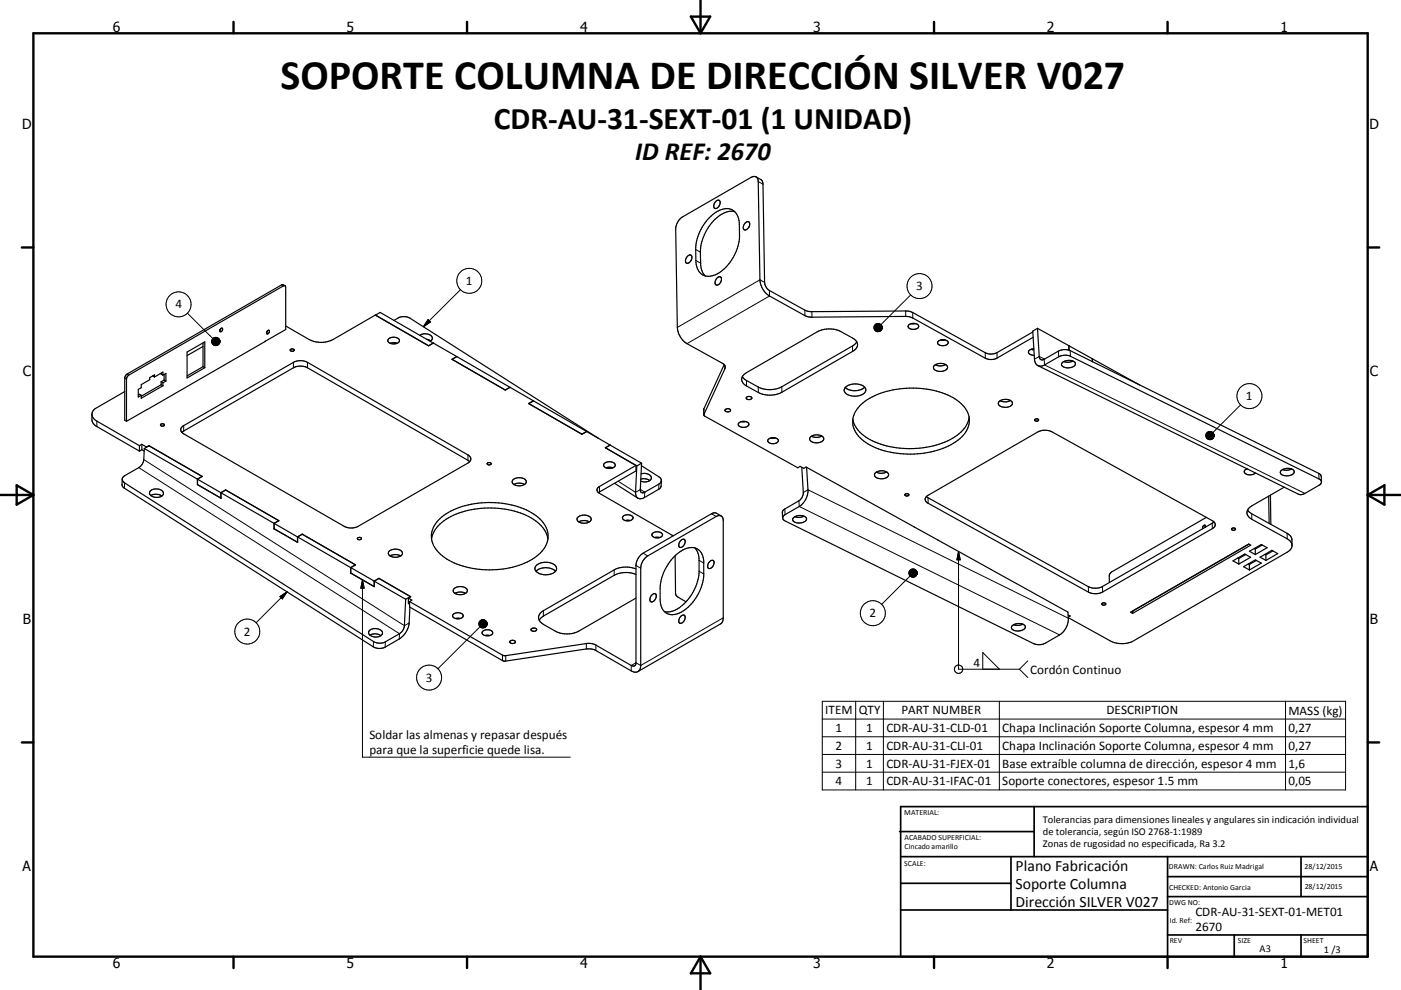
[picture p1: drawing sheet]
<svg xmlns="http://www.w3.org/2000/svg" width="420mm" height="297mm" viewBox="0 0 420 297" stroke-linecap="round" stroke-linejoin="round" font-family="sans-serif">
<g fill="none" stroke="#000" stroke-width=".36">
<path d="M226.7 53.1l1.7 1.1 .3 1.1 .5 29.4a3.2 3.2 0 0 0 1.5 2.5l11.6 6.2h30.4l.9 .4 21.8 12a3.9 3.9 0 0 0 3.5 0l10.8-6.2M226.7 53.1l-.7-.2-.8 .3-20.5 11.9a4.6 4.6 0 0 0-2.1 3.7l.5 29.4a6.3 6.3 0 0 0 2.9 4.9l10.6 5.9a1.26 1.26 0 0 1 .7 1.6l-6.3 13.7 .2 .5 28 15.5 .7-.4 1.1 .6 .7-.4 9.5 5.3M226.7 53.1l.5 .5 .1 .9 .5 29.5a6.2 6.2 0 0 0 2.9 4.8l11.6 6.3 29.3-.2 1.4 .3 22.4 12.3a4 4 0 0 0 3.5-.1l10.8-6.2M206.2 76.8a.75 .75 0 0 1 1-.2 .75 .75 0 0 1 .2 1.1 1.18 1.18 0 0 1-1.8 1 1.81 1.81 0 0 1 .6-1.9zM207.2 78.1v.1M212.7 65.3a6.2 6.2 0 0 1 6.9-2.3 4.8 4.8 0 0 1 2.1 4.3v3.3a13.7 13.7 0 0 1-7.7 12 3.8 3.8 0 0 1-5.3-3.8l-.1-3.9a14.3 14.3 0 0 1 4.1-9.6zM214.6 60.4a.74 .74 0 0 1 1.1-.3 .74 .74 0 0 1 .1 1.1 1.19 1.19 0 0 1-1.7 1.1 1.92 1.92 0 0 1 .5-1.9zM215.7 61.6l-.1 .2M220.3 63.5a7.5 7.5 0 0 0-6.9 3.3 14.6 14.6 0 0 0-3.4 8.8l.1 3.3a5.3 5.3 0 0 0 1.3 3.9M223.5 66.8a.75 .75 0 0 1 1.1-.2 .75 .75 0 0 1 .1 1.1 1.18 1.18 0 0 1-1.8 1 1.81 1.81 0 0 1 .6-1.9zM224.6 68.1l-.1 .1M66.2 98.6l.1-.1a.51 .51 0 0 1 .5 .5 .51 .51 0 0 1-.5 .5h-.3l-.1-.4"/>
<path d="M66.2 98.6l-.3 .5M80.2 99.2l.3-.1a.56 .56 0 0 1 .2 .7 .56 .56 0 0 1-.8 .2zM80.2 99.2l-.3 .6M85.4 85.7l-.6-.3-.4 .1-46.4 26.8-.6 1.1v12.7l.5 .3M85.7 97.8l7 4.1a7.9 7.9 0 0 0 7.1 0l12.7-7.4 16 9.2 1.4-.8M112.6 94.5l1.4-.8 45.9 26.5M118.1 96.1l1.3-.7a3.6 3.6 0 0 1 3.5 .1l56.6 36.1M214.8 83.6a.79 .79 0 0 1 1.1-.6 .79 .79 0 0 1 .3 1.2 1.27 1.27 0 0 1-1.6 1.2 1.6 1.6 0 0 1 .2-1.8zM216.1 84.6l-.1 .1M272.4 97.6a1.9 1.9 0 0 1 3 .4 1.93 1.93 0 0 1-3.2-.1zM274.5 97.1h-1.3M311.1 98.5l.5 8.4a.93 .93 0 0 0 .4 1 .93 .93 0 0 0 1.1-.1l4.2-2.5a4.2 4.2 0 0 1 3.5-.1l74.8 36.9 .5 .8 .1 1.7"/>
<path d="M311.1 98.5l-1.5 .8 .5 8.5a1.88 1.88 0 0 0 1 1.8 1.88 1.88 0 0 0 2.1-.1l4.5-2.6 1.7-.3 1.3 .2 74.8 36.9a.97 .97 0 0 1 .7 .9 .97 .97 0 0 1-.7 1l-4.6 2.6-.9 .2-.8-.2-78-38.5M311.1 98.5l9.4 5.2M37.4 117.5l-8.9 5.1a2.08 2.08 0 0 0-.9 2.1 2.08 2.08 0 0 0 1.4 1.6l12.8 7.4M41.5 118.5l.3-.2 .5 .3M45.8 112.8l.5 .3M45.8 112.8h.1M46.3 113.1v-.6l-1.4 .8v.6l-2.6 1.5v.9l-.8 .5v2.3l.8-.5M48.3 112v.2l.5 .4M48.3 114.5v.9M48.3 115.4l-6 3.5M48.3 115.4l.5 .3M48.3 114.5l.5 .3"/>
<path d="M48.8 112.6l.9-.6v2.3M48.8 112.6v-1l-2.5 1.5M48.8 114.8v.9M48.8 115.7l-6.5 3.8v-.9M49.2 112.3v1.7M49.2 114l.5 .3M49.2 114l-.9 .5M49.7 114.3l-.9 .5M56.1 105.6l5.3-3v7.7l-5.3 3.1zM60.9 103.9l-4.8 2.8M60.9 102.9v7.1M60.9 110l.5 .3"/>
<path d="M60.9 110l-4.8 2.8M79.5 102.5l6.2-3.6v-12.7l-.3-.5-.5 .1-46.4 26.8-.6 1.1v12.7M79.5 102.4l-35.4 20.5M87.1 104.9a.6 .6 0 0 1 .6-.3 .6 .6 0 0 1 .4 .6 .6 .6 0 0 1-.6 .2 .6 .6 0 0 1-.4-.5zM116.6 101.6a2.12 2.12 0 0 1 3.2 .6 2.03 2.03 0 0 1-3.5-.1zM117 103l.9-.2 1.1 .2M118.1 102.8l.5 .3M125.9 100.6a2.55 2.55 0 0 1 3.7 .9l-.2 .6-.4 .3M127.9 101.8l1.2 .5M129.9 102.9l-1.4 .8M136.9 107l-1.4 .8 15.9 9.2 1.5-.8M152.9 116.2h.1"/>
<path d="M217.1 109.4l-6.1 13.3v1.8M222.9 112.5l.9-.7 21.2-12.3a7.9 7.9 0 0 1 7.1 0l3.5 1.9a2.09 2.09 0 0 1 1.5 2 2.09 2.09 0 0 1-1.5 2l-21.2 12.3a7.9 7.9 0 0 1-7 .1l-3.6-2a2.01 2.01 0 0 1-.9-3.3zM223.8 119.2a.95 .95 0 0 1 1.6 .3 .96 .96 0 0 1-1.7-.2zM253.5 116.2a4.4 4.4 0 0 1 5.9 .2 1.64 1.64 0 0 1-1.5 2.2 3.6 3.6 0 0 1-4.8-1.5zM256.9 102.6l-1.3 1.2-21.2 12.2a7.9 7.9 0 0 1-7.1 .1l-3.8-2.1-.9-1M259.2 116.2a4.7 4.7 0 0 1-5.8 .1M280.1 109.7a2.84 2.84 0 0 1 4 .3 1.86 1.86 0 0 1-2.6 1.4 1.23 1.23 0 0 1-1.2-.4 1.23 1.23 0 0 1-.2-1.3zM281.2 102.5a2.04 2.04 0 0 1 3.1 .2 1.82 1.82 0 0 1-3.2 .1zM283.3 102h-1.3M283.5 109.4a3.3 3.3 0 0 1-3.1 0M309.1 104.8a.88 .88 0 0 0-.7 1.1 .88 .88 0 0 0 1.1 .6l.6 .1M309.1 104.8l.9 .2"/>
<path d="M310 104.6l-.9 .2M318.4 108.8a2.82 2.82 0 0 1 4 .2 2.06 2.06 0 0 1-2.7 1.3 1.06 1.06 0 0 1-1.1-.3 1.06 1.06 0 0 1-.2-1.2zM320.5 103.7v1.4v-1.4M320.5 103.7v.1M320.5 103.7l7 3.9M321.7 108.3a3.6 3.6 0 0 1-2.8 .2M327.5 107.6v.9M327.5 107.6h.1M327.5 107.6l14.2 7.9M27.6 124.3v1.6a2.49 2.49 0 0 0 1.4 2.1l12.8 7.3M41.8 133.7v1.6M42.5 133.3l-.7 .4"/>
<path d="M42.5 133.3l1.4 .8M42.5 134.9l.7 .4M42.5 134.9l-.7 .4M42.5 133.3v1.6M43.3 134.6l78.3 45.2M43.3 134.6l-.2 3.3a3.3 3.3 0 0 1-1.5 2.4l-4.2 2.4a1.17 1.17 0 0 0-.8 1.1 1.17 1.17 0 0 0 .8 1.1l74.6 47.6a3.8 3.8 0 0 0 3.5 .1l4.3-2.5a3.2 3.2 0 0 0 1.4-2.4l.4-7.9M43.9 134.1v.1M44.1 122.8v.1M44.1 122.8l-6.2 3.6M44.6 133.7l-.7 .4M44.6 133.7l16 9.2-1.4 .9M44.6 133.7v.1"/>
<path d="M44.7 133.7l-1.4 .9M48.2 127.3a.61 .61 0 0 1 .6-.2 .61 .61 0 0 1 .5 .5 .6 .6 0 0 1-.7 .3 .6 .6 0 0 1-.4-.6zM54.5 129.7l33.5-19.4a4.7 4.7 0 0 1 4.2 0l48.6 28.2M54.6 128l33.4-19.3a4.5 4.5 0 0 1 4.2 0l48.1 27.8a1.29 1.29 0 0 1 .9 1.2 1.29 1.29 0 0 1-.9 1.2l-32.9 19a4.5 4.5 0 0 1-4.2 0l-48.1-27.7a1.25 1.25 0 0 1-.5-2.2zM146.1 139a.6 .6 0 0 1 .7-.3 .6 .6 0 0 1 .4 .6 .59 .59 0 0 1-.7 .2 .59 .59 0 0 1-.4-.5zM158.5 121.1l1.5-.8 32.3 18.7M159.9 120.2l-1.4 .9 16 9.2 1.4-.8M159.9 120.2v.1M175.9 129.5l-1.5 .8M181.1 139.1a2.14 2.14 0 0 1 3.4 .5 2.02 2.02 0 0 1-3.5-.1zM182.9 133.6l-1.4 .7 9.4 5.5M182.9 133.5l-1.4 .8"/>
<path d="M190.9 139.8l-.4 7.9a1.62 1.62 0 0 0 .8 1.8 1.62 1.62 0 0 0 1.9-.2l4.5-2.7 .5-.8 .1-1.6M192.3 139l-.3 7.9a.8 .8 0 0 0 .3 .9 .8 .8 0 0 0 1-.1l4.3-2.5a1.17 1.17 0 0 0 .7-1.1 1.17 1.17 0 0 0-.7-1l-5.3-3.4M192.3 139l-1.4 .8M217.4 123a.94 .94 0 0 1 1.6 .2 .94 .94 0 0 1-1.6-.2zM221.5 127a2.05 2.05 0 0 1 3 .2 1.83 1.83 0 0 1-3.2 .1zM223.6 126.5h-1.4M230.3 131.9a1.82 1.82 0 0 1 3 .4 1.87 1.87 0 0 1-3.1-.1zM232.4 131.4h-1.3M242.9 131.1a2.86 2.86 0 0 1 4 .3 1.85 1.85 0 0 1-2.5 1.4 1.25 1.25 0 0 1-1.3-.3 1.25 1.25 0 0 1-.2-1.4zM246.4 130.8a3.4 3.4 0 0 1-3.1 .1M257.7 121.8a22.2 22.2 0 0 1 16.1-5.4 21 21 0 0 1 14.9 5.2 6.5 6.5 0 0 1-.9 10 25.9 25.9 0 0 1-20.8 4.1 14.7 14.7 0 0 1-10.7-6.5 6.3 6.3 0 0 1 1.4-7.4zM290.6 125.2a10.1 10.1 0 0 1-6.5 7.1 27.5 27.5 0 0 1-24.6-1.3 8.5 8.5 0 0 1-3.8-5.2"/>
<path d="M299.5 120.5a2.82 2.82 0 0 1 4 .2 1.82 1.82 0 0 1-2.5 1.5 1.23 1.23 0 0 1-1.3-.4 1.23 1.23 0 0 1-.2-1.3zM302.9 120.1a3.2 3.2 0 0 1-3 .1M310.2 125.9a.53 .53 0 0 1 .7-.3 .53 .53 0 0 1 .3 .6 .59 .59 0 0 1-.6 .2 .59 .59 0 0 1-.4-.5zM36.7 143.7l-.1 1.8 .7 1 74.6 47.6a3.7 3.7 0 0 0 3.6 .1l4.2-2.5a6.6 6.6 0 0 0 3-4.8l.2-4.8M45 147.4a2.66 2.66 0 0 1 4 .4 1.59 1.59 0 0 1-2.1 1.4 1.68 1.68 0 0 1-2-1.6zM45.2 148.7a3.1 3.1 0 0 1 3.3 .1M59.2 145.4l7 4.1v-1.7l1.5-.8 15.9 9.2M59.2 143.7v1.7M59.2 145.3v.1M60.6 142.9v.1M60.6 142.9l-1.4 .8M67.6 147l16 9.2"/>
<path d="M67.6 147l-1.4 .8v1.6M67.6 147h.1M82.1 158.6l7.1 4.1M82.1 158.6h.1M83.6 156.2l-1.5 .8v1.6M83.6 156.2h.1M83.6 156.2l-1.4 .8v1.7M131.4 156.1a22.5 22.5 0 0 1 17.1-5.3 19.7 19.7 0 0 1 14.3 5.9 6.6 6.6 0 0 1-1.3 9.7 24.7 24.7 0 0 1-19.9 4.1 16.6 16.6 0 0 1-11.3-6.4 6.4 6.4 0 0 1 1.1-8zM153.8 144a2.84 2.84 0 0 1 3.9 .3 1.83 1.83 0 0 1-2.5 1.4 1.26 1.26 0 0 1-1.3-.4 1.26 1.26 0 0 1-.1-1.3zM154.1 145.3a3.3 3.3 0 0 1 3.2 0M173.4 155a2.85 2.85 0 0 1 3.8 .5 1.83 1.83 0 0 1-2.5 1.5 1.26 1.26 0 0 1-1.3-.4 1.26 1.26 0 0 1-.2-1.4zM173.5 156.6a3.3 3.3 0 0 1 3.2 0"/>
<path d="M179.4 147.8l11.3-6.5v-1.7l-11 6.4a1.09 1.09 0 0 0-.7 1 1.09 1.09 0 0 0 .7 1l22.1 12.8M181.7 140.3l.9-.1 1.2 .1M184.2 145l7 4.5M186.7 155a2.02 2.02 0 0 1 3.1 .3 1.8 1.8 0 0 1-3.2 0zM187.4 156.2h1.5M192.1 143.7a3.2 3.2 0 0 1 2.7 .5M192.2 142.2a2.15 2.15 0 0 1 3.1 1.3 2.42 2.42 0 0 1-3.2 .9M216.2 154.8l-1.6-.9-1 .1-20.8 12a4.7 4.7 0 0 0-2.1 3.7v29.1a.86 .86 0 0 1-.4 1 .86 .86 0 0 1-1.1-.2l-10.5-6.1-1.8-.5-25.9 3.7-28.2-16.2M216.2 154.8l-.7-.1-.8 .2-20.5 11.9a4.6 4.6 0 0 0-2.1 3.7v29.1a1.73 1.73 0 0 1-.8 1.9 1.73 1.73 0 0 1-2.1-.2l-10.5-6.1-1.8-.5-25.9 3.6-28.2-16.2v-1.6M216.2 154.8l.5 .5 .1 .9v29.2l-.2 1.2-.6 .6-24.7 14.3M238 155.2a2.82 2.82 0 0 1 3.8 .3 2.22 2.22 0 0 1-3.1 1.3 .92 .92 0 0 1-1-.5 .92 .92 0 0 1 .3-1.1zM240.4 140.2l.4 7.6a2.99 2.99 0 0 1-1.3 2.4l-4.6 2.8-.4 .7 .1 1.7"/>
<path d="M241 154.8l-1.5 .4-1.2-.2M241.8 140.2l.4 6.7a5.8 5.8 0 0 1-2.6 5.1l-4.2 2.4a.99 .99 0 0 0-.7 .9 .99 .99 0 0 0 .7 1l74.5 36.8a4.1 4.1 0 0 0 3.5-.2l4.3-2.4a6 6 0 0 0 2.6-5l-.1-1.9M251.2 145.4l30 16.6M262.6 141.8a2.7 2.7 0 0 1 3.8 .6 2.52 2.52 0 0 1-3.7 .8 .84 .84 0 0 1-.1-1.4zM265.8 141.6a3.3 3.3 0 0 1-3.1 0M271.3 148.3a.6 .6 0 0 1 .7-.2 .6 .6 0 0 1 .4 .5 .6 .6 0 0 1-.6 .3 .6 .6 0 0 1-.5-.6zM277.7 149l48.6 27a4.8 4.8 0 0 0 4.2 0l33.4-19.4M277.8 148.9l33.3-19.3a4.8 4.8 0 0 1 4.3-.1l48.1 26.7a1.25 1.25 0 0 1 .8 1.2 1.25 1.25 0 0 1-.8 1.2l-32.9 19a4.8 4.8 0 0 1-4.3 .1l-48-26.7a1.19 1.19 0 0 1-.5-2.1zM361.4 158a.36 .36 0 0 0-.3-.5 .36 .36 0 0 0-.4 .3l-.1 .8M361.4 158l-.1 .2M361.4 158l-.2 .3M361.7 155.2l-28.4 16.4-.7 1.1v2.1"/>
<path d="M369.3 158.6a.53 .53 0 0 1 .6-.3 .53 .53 0 0 1 .4 .7 .59 .59 0 0 1-.7 .1 .59 .59 0 0 1-.3-.5zM373.8 140.7h.3M373.8 140.6a.85 .85 0 0 0-.8 .9 .85 .85 0 0 0 .9 .8 2.61 2.61 0 0 0 2.5-.4M374.1 153l1.2 1.1 10.6 5.9a2.49 2.49 0 0 1 1.4 2l.1 1.6M380.4 148.9l.1 8.1M380.9 148.6l.1 8.7M384 141.2a2.83 2.83 0 0 1 4 .2 2.07 2.07 0 0 1-2.7 1.3 1.05 1.05 0 0 1-1.1-.3 1.05 1.05 0 0 1-.2-1.2zM385 146.2l-9.7 5.6a2.11 2.11 0 0 0-1.5 2 2.11 2.11 0 0 0 1.5 2l10.6 5.8a2.12 2.12 0 0 1 1.5 2.1 2.12 2.12 0 0 1-1.5 2l-46.6 26.9a8.1 8.1 0 0 1-6.4-.3l-12.6-7M387 140.6l.2 .1M387.3 140.7l-.3 .1a3.5 3.5 0 0 1-2.5 .1M90.6 160.3l-1.4 .8v1.6M90.6 160.3l16 9.2"/>
<path d="M90.6 160.3h.1M105.1 171.9l7.1 4.1M105.2 171.9h-.1M106.6 169.4v.1M106.6 169.5l-1.4 .8v1.6M107.2 161.4a.62 .62 0 0 1 .7-.2 .62 .62 0 0 1 .4 .5 .61 .61 0 0 1-.7 .3 .61 .61 0 0 1-.4-.6zM112.2 176h.1M113.6 173.5l9.5 5.5-.7 .4M113.6 173.5l-1.4 .8v1.7M113.6 173.5v.1M116.8 165.3a2.69 2.69 0 0 1 3.9 .6 2.45 2.45 0 0 1-3.5 1 .94 .94 0 0 1-.7-.7 .94 .94 0 0 1 .3-.9zM117 166.8a3.3 3.3 0 0 1 3.1 0"/>
<path d="M122.4 179.4l1.1 .6-.7 .5M122.4 179.4v1.7l.4 .2M123 179.1l-1.4 .7M129.4 161.7a10.2 10.2 0 0 1 6.5-7.1 27.3 27.3 0 0 1 24 1.2 9 9 0 0 1 4.4 5.9M136.3 176.5a2.7 2.7 0 0 1 3.8 .6 2.49 2.49 0 0 1-3.7 .9 .87 .87 0 0 1-.1-1.5zM136.4 178a3.3 3.3 0 0 1 3.2 0M160.7 171.4a4.5 4.5 0 0 1 5.9 0M161 169.4a4.5 4.5 0 0 1 5.7 .6 1.67 1.67 0 0 1-1.5 2.2 3.6 3.6 0 0 1-4.8-1.6l.1-.5zM190.7 170.7a7.8 7.8 0 0 0-6.6 .3l-21.2 12.2a2.16 2.16 0 0 0-1.5 2.1 2.16 2.16 0 0 0 1.5 2l3.6 2a7.8 7.8 0 0 0 7 0l17.2-9.9M190.7 172.3a7.9 7.9 0 0 0-6.6 .3l-21.2 12.2-1.2 1.3M195.5 178.4a.74 .74 0 0 1 1.1-.2 .74 .74 0 0 1 .1 1.1 1.31 1.31 0 0 1-1.7 1.2 1.66 1.66 0 0 1 .5-2.1zM196.3 161.3h1.5"/>
<path d="M197.8 161.3a.85 .85 0 0 0 .8-1 .85 .85 0 0 0-1-.7 1.44 1.44 0 0 0-2.1 1l.8 .7M197.8 161.3h-1.5M202.4 166.7l.2 11.5 .5 .9 2.6 1.5M202.6 166.5a6 6 0 0 1 6.4-1.8 4.1 4.1 0 0 1 2 3.6v4.5a13.9 13.9 0 0 1-7.9 11.3 3.7 3.7 0 0 1-5.2-3.8v-3.8a14.6 14.6 0 0 1 4.7-10zM204.2 162.1a.73 .73 0 0 1 1-.2 .73 .73 0 0 1 .2 1 1.2 1.2 0 0 1-1.8 1.1 1.9 1.9 0 0 1 .6-1.9zM208.3 164.4a5.2 5.2 0 0 1 1.3 3.7v3.3a13.8 13.8 0 0 1-8.1 12l-1.4 .2-.9-.1M212.8 168.4a.73 .73 0 0 1 1.1-.2 .73 .73 0 0 1 .1 1.1 1.2 1.2 0 0 1-1.8 1 1.91 1.91 0 0 1 .6-1.9zM281.2 162l16 8.9M297.1 170.9l23 12.7M369.7 168.3l3.5-2.1 1.7 1-3.5 2zM371.1 167.4l.3 .2M371.4 167.6v1.6"/>
<path d="M372.8 170l3.6-2 1.7 .9-3.5 2.1zM373.5 166.4l-2.1 1.2M374.3 169.2l.3 .1M374.4 163.2l-35.5 20.5 .7 .3M374.4 163.2l.6 .4-35.4 20.4M374.4 163.3l-34.8 20.1v.6M374.6 169.3v1.7M374.6 165.4l3.5-2 1.8 .9-3.5 2.1zM376 164.5l.3 .2M376.3 164.7l.1 1.7M376.7 168.1l-2.1 1.2M377.8 167.2l3.5-2.1 1.8 1-3.6 2z"/>
<path d="M378.4 163.5l-2.1 1.2M379.2 166.3l.3 .2M379.5 166.5v1.6M381.6 165.3l-2.1 1.2M110.7 189.2a2.67 2.67 0 0 1 4 .5 1.92 1.92 0 0 1-2.8 1.3 1.24 1.24 0 0 1-1.2-1.8zM110.9 190.6a3 3 0 0 1 3.3 .1M136.5 185.6h1.5M138 185.6a.85 .85 0 0 0 .9-1 .85 .85 0 0 0-1.1-.7 1.36 1.36 0 0 0-2 1.2l.8 .5M138 185.6h-1.4M145.4 190.7h1.5M146.9 190.7a.85 .85 0 0 0 .8-1 .85 .85 0 0 0-1-.7 1.57 1.57 0 0 0-2.2 1l.9 .7M146.9 190.7h-1.5"/>
<path d="M152.9 192.3a.81 .81 0 0 1 1-.3 .81 .81 0 0 1 .5 .8 .94 .94 0 0 1-1.5-.3zM159.3 188.7a.91 .91 0 0 1 1.6 .3 .93 .93 0 0 1-.9 .4 .93 .93 0 0 1-.8-.6zM204.2 184.9a.73 .73 0 0 1 1-.3 .73 .73 0 0 1 .2 1.1 1.2 1.2 0 0 1-1.8 1 1.9 1.9 0 0 1 .6-1.8zM303.4 187.8a2.89 2.89 0 0 1 4 .1 2.19 2.19 0 0 1-3.1 1.3 .94 .94 0 0 1-.9-.4 .94 .94 0 0 1 0-1zM306.7 187.3a3.5 3.5 0 0 1-2.8 .1M320.2 184.5l.7 .3-.6 .4M330.5 181a.51 .51 0 0 1 .7-.2 .51 .51 0 0 1 .2 .6 .58 .58 0 0 1-.6 .2 .58 .58 0 0 1-.4-.5z"/>
</g>
<g fill="none" stroke="#000" stroke-width=".3">
<path d="M227.3 54.5l1.4 .8M208.6 74.9l1.4 .7M208.6 78.2l1.5 .7M56.2 94l7.6 7.6M84.4 85.5l.5 .3M128.3 95.9l.7 .7-2.1 1.4zM138.1 86.9l-11.2 11.1M229.2 84.7l-1.4-.7-24.7 14.2M230.7 87.2v1.6l-24.7 14.3M241.3 93v1.7M243.4 93.5v1.7M271.5 93.3l.1 1.6"/>
<path d="M273 88.5l-8.9 8.9M273.6 93.8l.1 1.6M37.4 113.4l.5 .3M38.1 112.2l.5 .3M88 108.7v1.6M92.2 108.7v1.6M217.3 109.7v.9M223.8 114.2v1.6M227.3 116.1l.1 1.7M234.4 116v1.7M255.6 103.8v1.6M295.4 105.8v1.7"/>
<path d="M298.9 105.8v1.6M313.1 107.8l.1 1.7 78 38.5M313.2 107.7l-1.6-.8-1.5 .9M317.3 105.3l.1 1.7M320.8 105.2l.1 1.7M29 126.3v1.7M43.1 137.9l78.1 49.8 1.5-.8M55.1 127.7v1.6M140.3 136.5v1.6M211 122.7v1.6M371.9 121.5l-8.3 8.3M37.4 144.9l-.1 1.6"/>
<path d="M41.6 140.3l78.2 49.8-.1 1.6M179.7 146v1.6M185.3 144.4l5.2 3.3 1.5-.8M192 146.8l1.3 .9-.1 1.6M197.6 145.2l-.1 1.6M213.3 154.1l1.4 .8M235.3 152.7l.1 1.7M239.5 150.2l.1 1.8 78.1 38.5M240.8 147.8l1.4-.9 78.1 38.6M278.2 149.3l.1 1.7M363.4 157l.1 1.6M375.3 154.1v1.7"/>
<path d="M385.9 160v1.6M395.4 142l.1 1.7M83.9 179l2.2-1.4-1.5 2.1zM86.1 177.6l-9.3 9.2M108.7 173.9v53.3h62.3M108.7 173.9l.5 2.6h-1zM184.1 171v1.6M190.7 169.7l1.4 .8M192.8 166l1.4 .8M209.6 171.4l1.4 .8M209.6 168.1l1.4 .8M272.8 172.8l-8.5 8.5"/>
<path d="M287.4 165.5v35.3h18.2M287.4 165.5l.5 2.5h-1zM326.3 176v1.7M330.5 176l.1 1.6M112 192.5l-.1 1.6M115.5 192.6v1.6M143.9 188l-12.6 12.6M150.7 196.6v1.6M151.6 196.7v1.6M162.9 183.2v1.6M175.8 193.1v1.6M178.7 193.5v1.7"/>
<path d="M216.8 185.4l-24.7 14.2-1.4-.8-1.5 .8v1.7M308.1 198.3l-2.5 2.5M320.1 183.6h.1M246.5 210.4h156.9v26.6h-156.9zM246.5 215.7h156.9M256.5 210.4v26.6M264.8 210.4v26.6M294.6 200.8v-5l5 5M299.6 210.4v26.6M305.6 200.8l2.5 2.5M385.4 210.4v26.6M246.5 221h156.9"/>
<path d="M246.5 226.3h156.9M246.5 231.7h156.9"/>
<circle cx="53.5" cy="91.3" r="3.7"/>
<circle cx="140.7" cy="84.2" r="3.7"/>
<circle cx="275.7" cy="85.8" r="3.7"/>
<circle cx="374.6" cy="118.8" r="3.8"/>
<circle cx="74.1" cy="189.5" r="3.7"/>
<circle cx="261.7" cy="184" r="3.7"/>
<circle cx="128.6" cy="203.3" r="3.8"/>
<circle cx="287.4" cy="200.8" r="1.25"/>
</g>
<circle cx="339.5" cy="183.4" r=".18" fill="#000"/>
<g fill="none" stroke="#000" stroke-width=".71">
<path d="M10 10h400v277h-400zM70 6.6v3.4M140 6.6v3.4M207.1 5h5.8l-2.9 5zM210 0v10M280 6.6v3.4M350 6.6v3.4M6.6 74.2h3.4M410 74.2h3.5M0 148.5h10M5 145.6l5 2.9-5 2.9zM410 148.5h10.1"/>
<path d="M410 148.5l5.1-2.9v5.8zM6.6 222.7h3.4M410 222.7h3.5M70 287v3.4M140 287v3.4M210 287v10M210 287l2.9 5h-5.8zM280 287v3.4M350 287v3.4"/>
</g>
<g fill="none" stroke="#000" stroke-width=".51">
<path d="M269.7 249.5h40.3M270 242h140v45h-140zM270 257h140M303.1 257v16M310 242v15M350 257v30M390.1 257v12M270 265h33.1M270 273h80M350 269h60M350 263h60M350 280.5h60"/>
<path d="M370 280.5v6.5M390.1 280.5v6.5"/>
</g>
<g fill="#000" stroke="#000" stroke-width=".3">
<path d="M128.3 95.9l.7 .7-2.1 1.4zM264.4 97.7l.1 .6zM264.2 97.5l.3 .8zM264.1 97.3l.4 1zM263.8 97.2l.7 1.1zM263.6 97.1l.9 1.2zM263.3 97l.3 .1 .9 1.2zM263 97h.3l1.2 1.3zM262.8 97.1l.2-.1 1.5 1.3zM262.5 97.2l.3-.1 1.7 1.2zM262.3 97.4l.2-.2 2 1.1zM262.3 97.4l2.2 .9-2.3-.7z"/>
<path d="M262.2 97.6l2.3 .7-2.5-.4zM262 97.9l2.5 .4-2.5-.2zM262 98.1l2.5 .2-2.5 .1zM262 98.4l2.5-.1-2.5 .4zM262 98.7l2.5-.4-2.3 .6zM262.2 98.9l2.3-.6-2.2 .8zM262.3 99.1l2.2-.8-2 1zM262.5 99.3l2-1-1.7 1.1zM262.8 99.4l1.7-1.1-1.5 1.2zM263 99.5l1.5-1.2-1.2 1.2zM264.5 98.3l-.9 1.2h-.3zM264.5 98.3l-.7 1.1-.2 .1z"/>
<path d="M264.5 98.3l-.7 1.1zM264.5 98.3l-.4 .9zM264.5 98.3l-.3 .7zM264.5 98.3l-.1 .5zM264.5 98.3v.3zM65.8 101.9l.1 .5zM65.7 101.7l.2 .7zM65.5 101.5l.4 .9zM65.3 101.4l.6 1zM65 101.3l.9 1.1zM64.7 101.2l1.2 1.2zM64.5 101.2h.2l1.2 1.2z"/>
<path d="M64.2 101.3l.3-.1 1.4 1.2zM64 101.4l.2-.1 1.7 1.1zM63.8 101.6l.2-.2 1.9 1zM63.8 101.6l2.1 .8-2.3-.6zM63.6 101.8l2.3 .6-2.4-.3zM63.5 102.1l2.4 .3-2.5-.1zM63.4 102.3l2.5 .1-2.5 .2zM63.4 102.6l2.5-.2-2.4 .4zM63.5 102.8l2.4-.4-2.3 .7zM63.6 103.1l2.3-.7-2.1 .9zM63.8 103.3l2.1-.9-1.9 1.1zM64 103.5l1.9-1.1-1.7 1.2z"/>
<path d="M64.2 103.6l1.7-1.2-1.4 1.3zM64.5 103.7l1.4-1.3-1.2 1.3zM65.9 102.4l-.9 1.3h-.3zM65.9 102.4l-.9 1.3zM65.9 102.4l-.6 1.2zM65.9 102.4l-.4 1zM65.9 102.4l-.2 .8zM65.9 102.4l-.1 .6zM65.9 102.4v.3zM363.9 130.2l.1 .5zM363.7 129.9l.3 .8zM363.6 129.7l.4 1z"/>
<path d="M363.3 129.6l.7 1.1zM363.1 129.5l.9 1.2zM362.8 129.4l.3 .1 .9 1.2zM362.5 129.4h.3l1.2 1.3zM362.3 129.5l.2-.1 1.5 1.3zM362 129.6l.3-.1 1.7 1.2zM361.8 129.8l.2-.2 2 1.1zM361.8 129.8l2.2 .9-2.3-.7zM361.7 130l2.3 .7-2.4-.4zM361.6 130.3l2.4 .4-2.5-.2zM361.5 130.5l2.5 .2-2.5 .1zM361.5 130.8l2.5-.1-2.4 .4z"/>
<path d="M361.6 131.1l2.4-.4-2.3 .6zM361.7 131.3l2.3-.6-2.2 .9zM361.8 131.6l2.2-.9-2 1zM362 131.7l2-1-1.7 1.1zM362.3 131.8l1.7-1.1-1.5 1.2zM362.5 131.9l1.5-1.2-1.2 1.2zM364 130.7l-.9 1.2h-.3zM364 130.7l-.9 1.2zM364 130.7l-.7 1.1zM364 130.7l-.4 .9zM364 130.7l-.3 .8zM364 130.7l-.1 .5z"/>
<path d="M364 130.7v.2zM83.9 179l2.2-1.4-1.5 2.1zM108.7 173.9l.5 2.6h-1zM274.9 171.4l.1 .5zM274.7 171.2l.3 .7zM274.5 171l.5 .9zM274.3 170.8l.7 1.1zM274 170.7l1 1.2zM273.8 170.7h.2l1 1.2zM273.5 170.7h.3l1.2 1.2zM273.3 170.8l.2-.1 1.5 1.2zM273 170.9l.3-.1 1.7 1.1z"/>
<path d="M272.8 171.1l.2-.2 2 1zM272.8 171.1l2.2 .8-2.4-.6zM272.6 171.3l2.4 .6-2.5-.4zM272.5 171.5l2.5 .4-2.5-.1zM272.5 171.8l2.5 .1-2.5 .2zM272.5 172.1l2.5-.2-2.5 .4zM272.5 172.3l2.5-.4-2.4 .7zM272.6 172.6l2.4-.7-2.2 .9zM272.8 172.8l2.2-.9-2 1.1zM273 173l2-1.1-1.7 1.2zM273.3 173.1l1.7-1.2-1.5 1.3zM273.5 173.2l1.5-1.3-1.2 1.3z"/>
<path d="M275 171.9l-1.2 1.3zM275 171.9l-1 1.2zM275 171.9l-.7 1.1zM275 171.9l-.5 1zM275 171.9l-.3 .8zM275 171.9l-.1 .6zM275 171.9l-.1 .3zM287.4 165.5l.5 2.5h-1zM145.9 186.6l.1 .6zM145.8 186.4l.2 .8zM145.6 186.2l.4 1zM145.4 186.1l.6 1.1z"/>
<path d="M145.1 186l.9 1.2zM144.8 185.9l.3 .1 .9 1.2zM144.6 185.9h.2l1.2 1.3zM144.3 186l.3-.1 1.4 1.3zM144.1 186.1l.2-.1 1.7 1.2zM143.9 186.3l.2-.2 1.9 1.1zM143.9 186.3l2.1 .9-2.3-.7zM143.7 186.5l2.3 .7-2.4-.5zM143.6 186.7l2.4 .5-2.5-.2zM143.5 187l2.5 .2-2.5 .1zM143.5 187.3l2.5-.1-2.4 .4zM143.6 187.6l2.4-.4-2.3 .6z"/>
<path d="M143.7 187.8l2.3-.6-2.1 .8zM143.9 188l2.1-.8-1.9 1zM144.1 188.2l1.9-1-1.7 1.1zM144.3 188.3l1.7-1.1-1.4 1.2zM144.6 188.4l1.4-1.2-1.2 1.2zM146 187.2l-.9 1.1-.3 .1zM146 187.2l-.9 1.1zM146 187.2l-.6 1zM146 187.2l-.4 .9zM146 187.2l-.2 .7zM146 187.2l-.1 .5zM146 187.2v.2z"/>
</g>
<text font-size="12.6" x="84.1" y="26.8">SOPORTE COLUMNA DE DIRECCIÓN SILVER V027</text>
<text font-size="9.4" x="148.1" y="38.6">CDR-AU-31-SEXT-01 (1 UNIDAD)</text>
<text font-size="7.9" x="190.4" y="48.1">ID REF: 2670</text>
<g font-size="4.7">
<text x="304.5" y="261.2">Plano Fabricación</text>
<text x="304.5" y="266.6">Soporte Columna</text>
<text x="304.5" y="272">Dirección SILVER V027</text>
</g>
<g font-size="4.2">
<text x="33.9" y="9.6">6</text>
<text x="103.9" y="9.6">5</text>
<text x="173.9" y="9.6">4</text>
<text x="243.8" y="9.6">3</text>
<text x="313.9" y="9.6">2</text>
<text x="383.9" y="9.6">1</text>
<text x="6.7" y="38.7">D</text>
<text x="410.5" y="38.7">D</text>
<text x="6.9" y="112.9">C</text>
<text x="410.7" y="112.9">C</text>
<text x="6.9" y="187.1">B</text>
<text x="410.7" y="187.1">B</text>
<text x="6.8" y="261.4">A</text>
<text x="410.7" y="261.4">A</text>
<text x="33.9" y="290.4">6</text>
<text x="103.9" y="290.4">5</text>
<text x="173.9" y="290.4">4</text>
<text x="243.8" y="290.4">3</text>
<text x="313.9" y="290.4">2</text>
<text x="383.9" y="290.4">1</text>
</g>
<g font-size="3.9">
<text x="139.7" y="85.5">1</text>
<text x="274.7" y="87.1">3</text>
<text x="52.6" y="92.5">4</text>
<text x="373.5" y="120.1">1</text>
<text x="260.7" y="185.3">2</text>
<text x="73.2" y="190.8">2</text>
<text x="291.8" y="200">4</text>
<text x="308.9" y="202.1">Cordón Continuo</text>
<text x="127.7" y="204.6">3</text>
<text x="247.4" y="214.3">ITEM</text>
<text x="257.5" y="214.3">QTY</text>
<text x="270.3" y="214.3">PART NUMBER</text>
<text x="331.7" y="214.3">DESCRIPTION</text>
<text x="386.3" y="214.4">MASS (kg)</text>
<text x="110.7" y="221.6">Soldar las almenas y repasar después</text>
<text x="250.5" y="219.6">1</text>
<text x="259.7" y="219.6">1</text>
<text x="265.8" y="219.6">CDR-AU-31-CLD-01</text>
<text x="300.5" y="219.7">Chapa Inclinación Soporte Columna, espesor 4 mm</text>
<text x="386.3" y="219.6">0,27</text>
<text x="110.7" y="226.1">para que la superficie quede lisa.</text>
<text x="250.5" y="225">2</text>
<text x="259.7" y="225">1</text>
<text x="265.8" y="225">CDR-AU-31-CLI-01</text>
<text x="300.5" y="225">Chapa Inclinación Soporte Columna, espesor 4 mm</text>
<text x="386.3" y="225">0,27</text>
<text x="250.5" y="230.3">3</text>
<text x="259.7" y="230.3">1</text>
<text x="265.8" y="230.3">CDR-AU-31-FJEX-01</text>
<text x="300.5" y="230.4">Base extraíble columna de dirección, espesor 4 mm</text>
<text x="386.3" y="230.3">1,6</text>
<text x="250.5" y="235.5">4</text>
<text x="259.7" y="235.5">1</text>
<text x="265.8" y="235.5">CDR-AU-31-IFAC-01</text>
<text x="300.5" y="235.5">Soporte conectores, espesor 1.5 mm</text>
<text x="386.3" y="235.5">0,05</text>
<text x="358.4" y="274.9">CDR-AU-31-SEXT-01-MET01</text>
<text x="358.4" y="279.4">2670</text>
</g>
<g font-size="3.1">
<text x="312.7" y="246.8">Tolerancias para dimensiones lineales y angulares sin indicación individual</text>
<text x="312.7" y="250.4">de tolerancia, según ISO 2768-1:1989</text>
<text x="312.7" y="254">Zonas de rugosidad no especificada, Ra 3.2</text>
<text x="377.6" y="285.6">A3</text>
<text x="396.9" y="285.9">1 /3</text>
</g>
<g font-size="2.4">
<text x="271.1" y="244.4">MATERIAL:</text>
<text x="271.2" y="252">ACABADO SUPERFICIAL:</text>
<text x="271.2" y="254.7">Cincado amarillo</text>
<text x="271.1" y="259.7">SCALE:</text>
<text x="350.4" y="260.8">DRAWN: Carlos Ruiz Madrigal</text>
<text x="391.1" y="260.6">28/12/2015</text>
<text x="350.5" y="267">CHECKED: Antonio Garcia</text>
<text x="391.2" y="266.7">28/12/2015</text>
<text x="350.5" y="271.4">DWG NO:</text>
<text x="350.7" y="276.9">Id. Ref:</text>
<text x="350.7" y="282.8">REV</text>
<text x="371.1" y="282.9">SIZE</text>
<text x="390.8" y="283">SHEET</text>
</g>
</svg>
